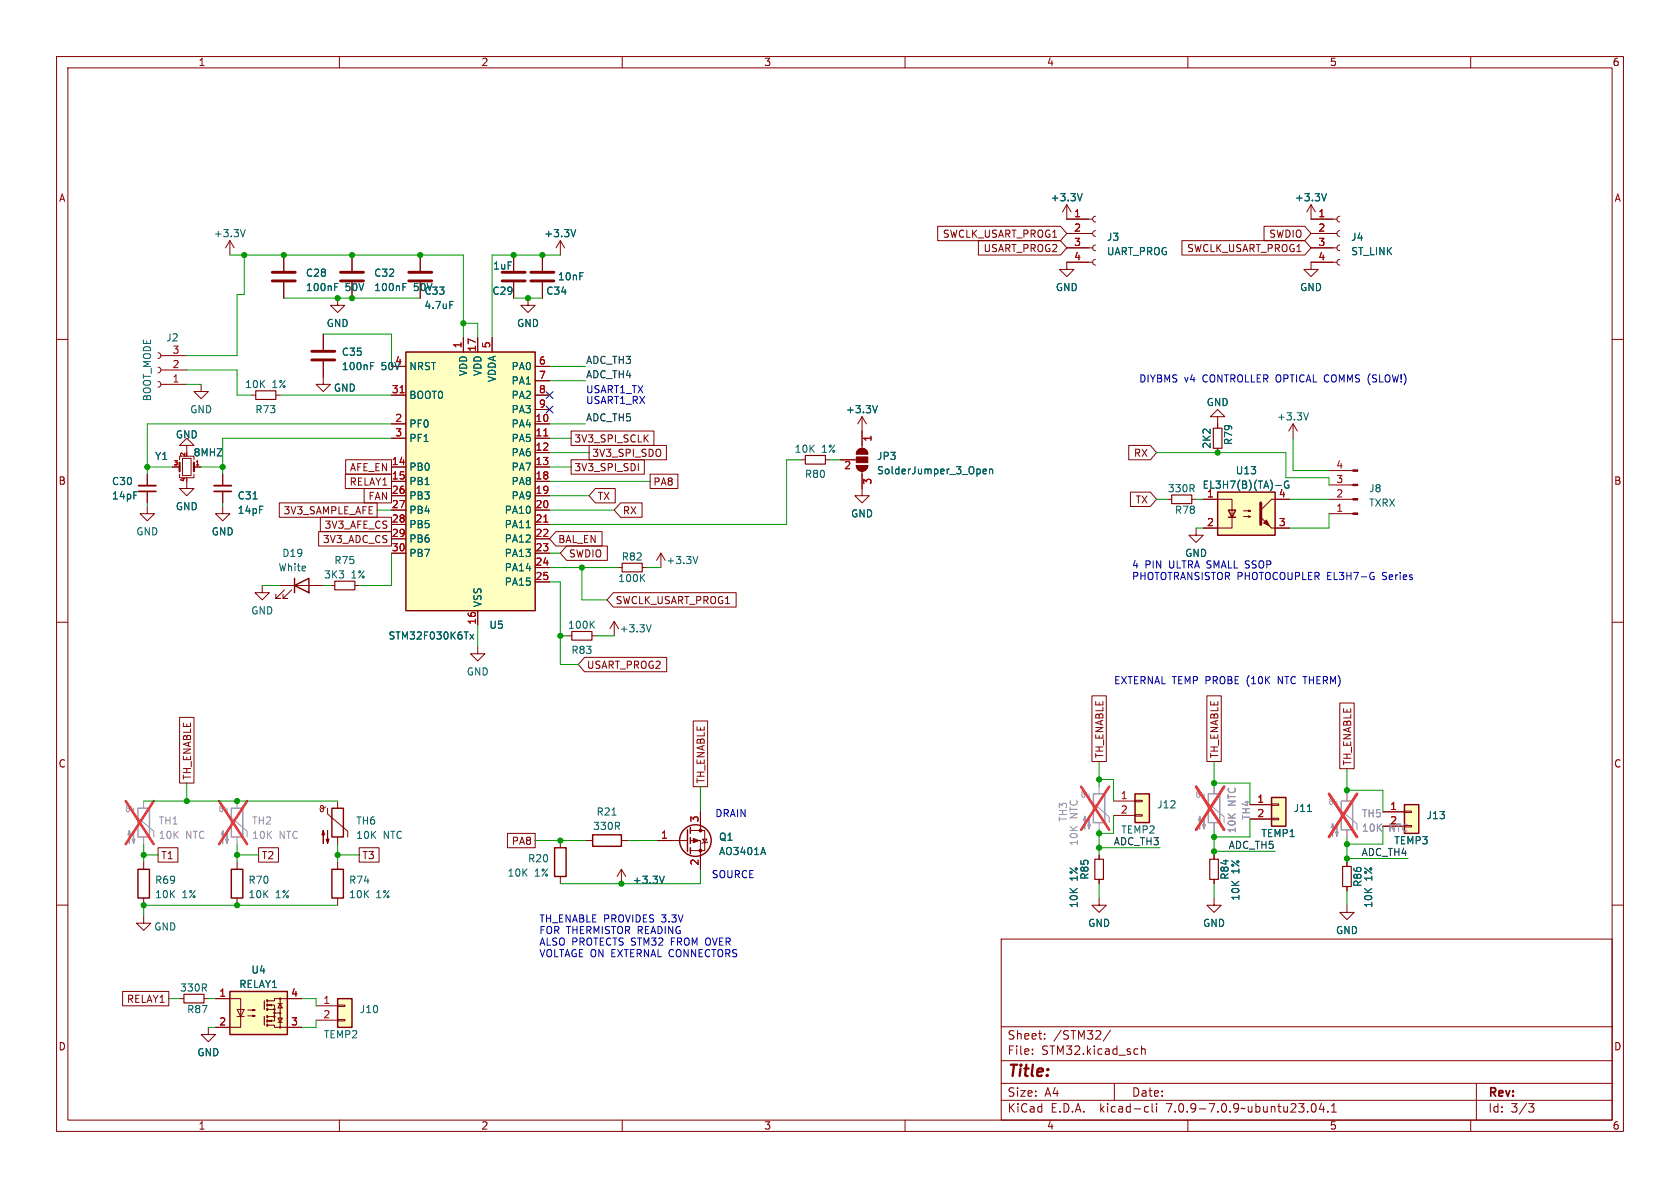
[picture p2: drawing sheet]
<svg xmlns="http://www.w3.org/2000/svg" width="297mm" height="210mm" viewBox="0 0 297 210" stroke-linecap="round" stroke-linejoin="round" font-family="sans-serif">
<g fill="none" stroke="#840000" stroke-width=".18">
<path d="M10 10h277v190h-277zM12 12h273v186h-273zM60 10v2M110 10v2M160 10v2M210 10v2M260 10v2M188.6 36.2v2.5h4.6M188.6 36.2l-.8 1.3M188.6 36.2l.8 1.3M193.7 38.2l-.4 .2-.1 .3 .1 .4 .4 .1M231.8 36.2v2.5h4.5"/>
<path d="M231.8 36.2l-.8 1.3M231.8 36.2l.7 1.3M236.9 38.2l-.4 .2-.2 .3 .2 .4 .4 .1M10 60h2M40.6 42.5l-.7 1.3M40.6 42.5v2.6M40.6 42.5l.8 1.3M50.2 45.1v2.8M50.2 49.9v2.8M57.1 59.1v2.7M59.7 52.7v1.3h1.3l-1.3 1.2-1.3-1.2h1.3M62.2 45.1v2.8"/>
<path d="M62.2 49.9v2.8M74.3 45.1v2.8M74.3 49.9v2.8M81.9 59.7v2.5M84.5 59.7v2.5M87 59.7v2.5M90.8 45.1v2.8M90.8 49.9v2.8M93.3 52.7v1.3h1.3l-1.3 1.2-1.2-1.2h1.2M95.9 45.1v2.8M95.9 49.9v2.8M99.1 42.5v2.6"/>
<path d="M99.1 42.5l-.8 1.3M99.1 42.5l.7 1.3M165.8 40h21.7l1.1 1.3-1.1 1.2h-21.7zM173 42.5h14.5l1.1 1.3-1.1 1.3h-14.5zM188.6 43.8h4.6M188.6 41.3h4.6M193.2 46.4h-4.6v1.2h1.3l-1.3 1.3-1.3-1.3h1.3M193.7 45.8l-.4 .2-.1 .3 .1 .4 .4 .2M193.7 43.3l-.4 .1-.1 .4 .1 .4 .4 .1M193.7 40.8l-.4 .1-.1 .4 .1 .3 .4 .2M208.9 42.5h21.8l1.1 1.3-1.1 1.3h-21.8zM223.5 40h7.2l1.1 1.3-1.1 1.2h-7.2z"/>
<path d="M231.8 43.8h4.5M231.8 41.3h4.5M236.3 46.4h-4.5v1.2h1.2l-1.2 1.3-1.3-1.3h1.3M236.9 45.8l-.4 .2-.2 .3 .2 .4 .4 .2M236.9 43.3l-.4 .1-.2 .4 .2 .4 .4 .1M236.9 40.8l-.4 .1-.2 .4 .2 .3 .4 .2M285 60h2M27.9 62.4l.4 .1 .1 .4-.1 .3-.4 .2M27.9 64.9l.4 .2 .1 .3-.1 .4-.4 .1M27.9 67.4l.4 .2 .1 .4-.1 .3-.4 .2M28.4 62.9h4.6M28.4 65.4h4.6"/>
<path d="M28.4 67.9h4.6M33 78.7h1.3l-1.3-1.2-1.3 1.2h1.3v1.3M35.6 67.9v1.3h1.2l-1.2 1.3-1.3-1.3h1.3M44.4 69.9h.8M48.8 69.9h.7M57.1 63.9v4h1.3l-1.3 1.3-1.2-1.3h1.2M69.2 69.9h2.6M69.2 74.9h2.6M69.2 77.5h2.6M69.2 64.8h2.6M94.6 69.9h2.6M94.6 74.9h2.6"/>
<path d="M94.6 77.5h2.6M94.6 64.8h2.6M94.6 67.3h2.6M94.6 72.4h2.6M101 76.2h14.6v2.5h-14.6zM104.1 78.7h13.7v2.6h-13.7zM151.7 79.5a1.02 1.02 0 0 1 1.1-.2 1.02 1.02 0 0 1 .6 1h-2zM152.4 73.7l-.8 1.2M152.4 73.7v5.5M152.4 73.7l.8 1.2M199.5 78.7h3.9l1.1 1.3-1.1 1.3h-3.9zM215.3 73.7h1.2l-1.2-1.3-1.3 1.3h1.3v2"/>
<path d="M215.3 79.2v.8M228.6 74.9l-.8 1.3M228.6 74.9v2.6M228.6 74.9l.8 1.3M26 89.5v1.3h1.3l-1.3 1.3-1.2-1.3h1.2M26 83.8v2.1M26 86.9v2M30.5 82.6h1.2M31.7 81.3v-.7h2.6v.7M31.7 83.8v.7h2.6v-.7M32.3 81h1.5v3.1h-1.5zM33 85.1v1.3h1.3l-1.3 1.2-1.3-1.2h1.3"/>
<path d="M34.3 82.6h1.3M39.4 89.5v1.3h1.2l-1.2 1.3-1.3-1.3h1.3M39.4 83.8v2.1M39.4 86.9v2M49.4 88.9h17.3v2.5h-17.3zM56.3 94h12.9v2.5h-12.9zM56.6 91.4h12.6v2.6h-12.6zM61 83.8h8.2v2.6h-8.2zM61.1 81.3h8.1v2.5h-8.1zM64.4 86.4h4.8v2.5h-4.8zM69.2 82.6h2.6M69.2 85.1h2.6"/>
<path d="M69.2 87.6h2.6M69.2 90.2h2.6M69.2 92.7h2.6M69.2 95.3h2.6M69.2 97.8h2.6M94.6 82.6h2.6M94.6 80h2.6M94.6 85.1h2.6M94.6 87.6h2.6M94.6 90.2h2.6M94.6 92.7h2.6M94.6 95.3h2.6"/>
<path d="M94.6 97.8h2.6M98.3 94h8.1v2.5h-8.1l-1.1-1.2zM100.2 96.5h7.2v2.6h-7.2l-1.1-1.3zM101 81.3h12.9v2.5h-12.9zM105.3 86.4h3.5v2.5h-3.5l-1.2-1.3zM109.7 88.9h3.8v2.5h-3.8l-1.1-1.2zM112.9 82v1.2M114.9 83.8h4.9v2.6h-4.9zM116.8 97.8l.8 1.3M116.8 97.8v2.5M116.8 97.8l-.7 1.3M141.6 81.3h.8"/>
<path d="M145.9 81.3h.8M148.6 81.3h2.8M151.4 82.3h2a1.02 1.02 0 0 1-1 1 1.02 1.02 0 0 1-1-1zM152.4 83.3v4.3h1.3l-1.3 1.3-1.3-1.3h1.3M199.8 87h3.6l1.1 1.3-1.1 1.2h-3.6zM206.4 88.3h.7M210.7 88.3h.8M211.5 93.3v1.3h1.2l-1.2 1.3-1.3-1.3h1.3M212.7 88.3h5.1v5h-5.1M219.8 91.3h1.3l-.4 .1v-.2l.4 .1M219.8 90.3h1.3l-.4 .1v-.2l.4 .1M224.8 93.3h3.2"/>
<path d="M228 88.3h-3.2l-1.9 1.9M234.9 88.3h4.3M234.9 83.2h4.3M234.9 85.7h4.3M234.9 90.8h4.3M10 110h2M46.4 103.5v1.3h1.2l-1.2 1.2-1.3-1.2h1.3M49.5 103.5h7.6M50.3 104.3l-1.5 1.5h.7h-.7v-.8M51.6 104.3l-1.6 1.5h.8h-.8v-.8M58.4 103.5h.8M62.7 103.5h.8"/>
<path d="M84.5 114.3v1.3h1.2l-1.2 1.2-1.3-1.2h1.3M84.5 108v2.5M94.6 100.3h2.6M94.6 102.9h2.6M100.3 112.4h.8M103.3 116.2h14.6v2.5h-14.6l-1.1-1.2zM104.6 112.4h.8M108.4 104.8h21.7v2.5h-21.7l-1.1-1.3zM108.6 109.9l.7 1.2M108.6 109.9v2.5M108.6 109.9l-.8 1.2M109.2 100.3h.8"/>
<path d="M113.5 100.3h.8M285 110h2M31.7 126.8h2.6v11.6h-2.6zM122.6 127.5h2.5v11.6h-2.5zM193 123h2.6v11.6h-2.6zM213.4 123h2.5v11.6h-2.5zM236.9 124.3h2.5v11.6h-2.5zM10 160h2M25.4 152.4v1.3M25.4 158.8v1.2M27.9 149.9h3.6v2.5h-3.6zM41.9 152.4v1.3"/>
<path d="M41.9 158.8v1.2M45.7 149.9h3.5v2.5h-3.5zM57.5 142.6l-.2 .2-.3 .1-.3-.1v-.3l.2-.1 .2 .1v.8l-.1 .2-.3-.1-.2-.4M57.9 142.9v1l3.6 3v1.1M59.7 141.6v1.3M59.7 148v1.2M59.7 152.4v1.3M59.7 158.8v1.2M63.5 149.9h3.5v2.5h-3.5zM89.7 147.3h4.9v2.6h-4.9zM99.1 148.6v1.3M99.1 154.9v1.3"/>
<path d="M103.5 148.6h1.3M109.9 148.6h1.2M109.9 153.7l-.8 1.2M109.9 153.7v2.5M109.9 153.7l.7 1.2M116.2 148.6h5.3M122 148.6h1.8v5.1M122 146.8h2.6v3.6h-2.6M123.8 143.5v3.3M124.2 148.3h.8l-.4 .7zM125.1 148.8l-.1 .2h-.8l-.1 .1M194.3 158.8v1.2h1.3l-1.3 1.3-1.3-1.3h1.3"/>
<path d="M194.3 151.1v.8M194.3 155.4v.8M196.8 141.6h3.9M196.8 144.1h3.9M200.7 144h1.2v.3h-1.2zM200.7 141.5h1.2v.2h-1.2zM214.6 158.8v1.2h1.3l-1.3 1.3-1.2-1.3h1.2M214.6 151.1v.8M214.6 155.4v.8M221 142.2h3.8M221 144.8h3.8M224.8 144.7h1.3v.2h-1.3z"/>
<path d="M224.8 142.1h1.3v.3h-1.3zM238.1 152.4v.8M238.1 156.7v.8M244.5 143.5h3.8M244.5 146.1h3.8M248.3 143.4h1.3v.2h-1.3zM285 160h2M21.7 175.3h8.1v2.5h-8.1zM25.4 161.9v1.3h1.3l-1.3 1.3-1.3-1.3h1.3M31.7 176.5h.8M36.1 176.5h.7M38.1 176.5h4.4v5.1h-4.4"/>
<path d="M41.9 178.4h1.3l-.7 1.3zM41.9 179.7h1.3M43.8 179.6h1.3l-.4 .1v-.2l.4 .1M43.8 178.6h1.3l-.4 .1v-.3l.4 .2M47.4 177.7h1.1v.7M47.4 178.4h1.1v1.3h-1.1M47.5 177.7l.5-.2v.3zM48.5 179.7v.8h-1.1M48.5 179.1h1M49.1 180h.8l-.4 .7zM49.1 177.4h.8M49.5 177.4l.4 .8h-.8z"/>
<path d="M49.5 176.5v5.1M53.3 176.5h-4.8v.4h-1.1M55.9 177.8h3.8M59.7 177.7h1.3v.2h-1.3zM177 166h108v32h-108zM238.1 160v1.3h1.3l-1.3 1.3-1.2-1.3h1.2M36.8 181.6v1.3h-1.2l1.2 1.3 1.3-1.3h-1.3M47.4 181.2h1.1v.4h4.8M47.5 180.5l.5-.2v.3zM49.1 180.7h.8M55.9 180.3h3.8M59.7 180.2h1.3v.3h-1.3z"/>
<path d="M60 198v2M110 198v2M160 198v2M177 194.5h108M177 191.5h108M177 187.5h108M177 181.5h108M182.5 186.3v.1M182.5 185.5v.1M184.7 183.6v.1M184.7 182.8v.1M196.3 182.1l-1.3 2"/>
<path d="M197 191.5v3M201.8 184.9v1.5M201.8 185.5l.2-.1 .4 .1 .1 .9M202.6 195.6l.4 .1M203 196.5l-.4 .1M203.7 195.1v1.3l.2 .2M204.5 195.1v.1M204.5 195.6v1M210 198v2M232 195.2l.2-.1a.81 .81 0 0 1 .6 .6 .81 .81 0 0 1-.3 .8l-.2 .1a.81 .81 0 0 1-.6-.6 .81 .81 0 0 1 .3-.8zM233.6 195l-.4 1.1h1M234 195.6v1"/>
<path d="M234.7 196.5v.1M235.4 196.6h.8M235.4 195.5l.4-.4v1.5M260 198v2M261 191.5v6.5M270.2 195.1h1l-.5 .6 .4 .1 .1 .5-.3 .3h-.4"/>
<circle cx="48.5" cy="179.1" r=".13"/>
<circle cx="48.5" cy="179.7" r=".13"/>
<circle cx="48.5" cy="178.4" r=".13"/>
<circle cx="49.5" cy="176.5" r=".13"/>
<circle cx="49.5" cy="179.1" r=".13"/>
<circle cx="49.5" cy="181.6" r=".13"/>
</g>
<g fill="none" stroke="#840000" stroke-width=".2">
<path d="M45.2 69.1h3.6v1.5h-3.6zM214.5 75.7h1.5v3.5h-1.5zM110 99.6h3.5v1.5h-3.5zM142.4 80.5h3.5v1.5h-3.5zM207.1 87.5h3.6v1.5h-3.6zM59.2 102.7h3.5v1.6h-3.5zM101.1 111.6h3.5v1.6h-3.5zM193.5 151.9h1.6v3.5h-1.6zM213.9 151.9h1.5v3.5h-1.5zM237.4 153.2h1.5v3.5h-1.5zM32.5 175.8h3.6v1.5h-3.6zM46.7 176.9v1.5"/>
<path d="M46.7 179.7v1.5"/>
</g>
<g fill="none" stroke="#840000" stroke-width=".25">
<path d="M71.8 62.2h22.8v45.8h-22.8zM215.3 87h10.1v7.6h-10.1zM217.2 90.2h1.2l-.6 1.2zM217.2 91.4h1.2M52.1 103.5l2.5-1.3v2.6zM52.1 102.2v2.6M24.4 153.7h2v5.1h-2zM40.9 153.7h2v5.1h-2zM58.7 142.9h2v5.1h-2zM58.7 153.7h2v5.1h-2zM98 149.9h2.1v5h-2.1zM104.8 147.6h5.1v2h-5.1z"/>
<path d="M121.5 146.7v3.8M122 146.3v1M122 148.1v1M122 149.9v1M200.7 140.3h2.5v5.1h-2.5zM224.8 141h2.5v5.1h-2.5zM248.3 142.2h2.5v5.1h-2.5zM40.6 175.3h10.2v7.6h-10.2zM59.7 176.5h2.5v5.1h-2.5z"/>
<circle cx="122.9" cy="148.6" r="2.79"/>
</g>
<g fill="none" stroke="#006464" stroke-width=".18">
<path d="M191.3 34.2l-.4 1.3M234.5 34.2l-.4 1.3M43.4 40.6l-.5 1.3M59.2 50.7h.4M59.2 50.1h.6M71.2 50.7h.5M71.2 50.1h.6M79.5 53.3h.6M101.8 40.6l-.4 1.3M65.5 64.7h.4M65.5 64.1h.6M155.1 71.7l-.4 1.3"/>
<path d="M231.3 73l-.4 1.2M44.7 88.2h.8M93 93.3h.8M123.4 98.4l-.5 1.2M173.8 83.3l.6-.1-.1-.2-.3-.1-.2 .2 .1 .6h.4M174.9 83l.2-.1 .3 .1 .1 .8M174.9 82.9v.9M225.5 85.8h1M227.6 85.8h.2v.4l-.3 .1M227.8 85.1a.63 .63 0 0 0-.8 .4 .63 .63 0 0 0 .3 .7M83.1 112.1l.6 .9M83.7 112.1l-.6 .9"/>
<path d="M104.5 110.3l.6 .8M105.1 109.8l-.7 .7M113.4 102.1l.6 .7M114 101.5l-.8 .8M115.1 110.4l-.4 1.3M108.2 144.1h.7M117.4 154.9l-.4 1.3M134.9 149.8l.4 1.3M231.1 143.5h.8"/>
</g>
<g fill="#840000" stroke="#840000" stroke-width=".18">
<path d="M151.7 79.5a1.02 1.02 0 0 1 1.1-.2 1.02 1.02 0 0 1 .6 1h-2z"/>
<path d="M151.4 80.8h2v1h-2z"/>
<path d="M151.4 82.3h2a1.02 1.02 0 0 1-1 1 1.02 1.02 0 0 1-1-1z"/>
<path d="M57.1 146.8l.3 .8h-.5l.2-.8v2.3z"/>
<path d="M57.9 146.8v2.3l-.2-.8h.5l-.3 .8z"/>
<path d="M222.9 91.4l1.9 1.9z"/>
<path d="M223.9 91.9l.5 1.1-1-.5z"/>
<path d="M239.2 83.1h.8v.2h-.8z"/>
<path d="M239.2 85.6h.8v.3h-.8z"/>
<path d="M239.2 88.1h.8v.3h-.8z"/>
<path d="M239.2 90.7h.8v.2h-.8z"/>
<path d="M122.6 148.2l1 .4-1 .4z"/>
<circle cx="123.8" cy="150.4" r=".25"/>
<circle cx="123.8" cy="146.8" r=".25"/>
</g>
<path d="M24.5 85.9h3.1M37.8 85.9h3.1" fill="none" stroke="#840000" stroke-width=".33"/>
<path d="M24.5 86.9h3.1M37.8 86.9h3.1" fill="none" stroke="#840000" stroke-width=".3"/>
<g fill="none" stroke="#840000" stroke-width=".51">
<path d="M48.1 48.1h4.1M48.1 49.7h4.1M60.2 48.1h4.1M60.2 49.7h4.1M72.3 48.1h4M72.3 49.7h4M88.8 48.1h4M88.8 49.7h4M93.9 48.1h4M93.9 49.7h4M55.1 62.1h4.1M55.1 63.6h4.1"/>
<path d="M222.9 88.9v3.8"/>
</g>
<path d="M31.7 81.8v1.5M34.3 81.8v1.5" fill="none" stroke="#840000" stroke-width=".38"/>
<g fill="#ffffc2" stroke="#ffffc2" stroke-width=".18">
<path d="M59.7 176.5h2.5v5.1h-2.5z"/>
<path d="M40.6 175.3h10.2v7.6h-10.2z"/>
<path d="M248.3 142.2h2.5v5.1h-2.5z"/>
<path d="M215.3 87h10.1v7.6h-10.1z"/>
<path d="M200.7 140.3h2.5v5.1h-2.5z"/>
<path d="M224.8 141h2.5v5.1h-2.5z"/>
<path d="M71.8 62.2h22.8v45.8h-22.8z"/>
</g>
<path d="M47.2 178.3v.3M47.2 177.5v.3M47.2 176.8v.2M47.2 179.6v.2M47.2 181.1v.3M47.2 180.3v.3" fill="none" stroke="#840000" stroke-width=".36"/>
<g fill="none" stroke="#9c9b98" stroke-width=".18">
<path d="M194.3 139.1v1.2M214.6 139.1v1.2M23.2 142.6l-.2 .2-.3 .1-.3-.1v-.3l.2-.1 .2 .1 .1 .8-.2 .2-.3-.1-.2-.4M23.6 142.9v1l3.6 3v1.1M25.4 141.6v1.3M25.4 148v1.2M39.8 142.6l-.3 .2-.3 .1-.3-.1v-.3l.3-.1 .2 .1v.8l-.2 .2-.3-.1-.2-.4M40.1 142.9v1l3.6 3v1.1M41.9 141.6v1.3M41.9 148v1.2M192.2 140.1l-.3 .2h-.3l-.3-.1v-.3l.3-.1 .2 .2v.8l-.2 .2-.3-.1-.2-.4M192.5 140.3v1.1l3.6 3v1"/>
<path d="M194.3 145.4v1.3M212.5 140.1l-.3 .2h-.3l-.3-.1v-.3l.3-.1 .2 .2v.8l-.2 .2-.2-.1-.2-.4M212.9 140.3v1.1l3.5 3v1M214.6 145.4v1.3M236 141.4l-.3 .2h-.3l-.3-.1v-.3l.3-.1 .2 .2v.7l-.2 .2h-.3l-.2-.5M236.3 141.6v1l3.6 3.1v1M238.1 140.3v1.3M238.1 146.7v1.3"/>
</g>
<path d="M24.4 142.9h2v5.1h-2zM40.9 142.9h2v5.1h-2zM193.3 140.3h2v5.1h-2zM213.6 140.3h2v5.1h-2zM237.1 141.6h2v5.1h-2z" fill="none" stroke="#9c9b98" stroke-width=".25"/>
<g fill="#9c9b98" stroke="#9c9b98" stroke-width=".18">
<path d="M235.6 145.5l.2 .8h-.5l.3-.8v2.3z"/>
<path d="M236.3 145.5v2.3l-.2-.7h.5l-.3 .7z"/>
<path d="M212.1 144.3l.2 .7h-.5l.3-.7v2.3z"/>
<path d="M212.9 144.3v2.3l-.3-.8h.5l-.2 .8z"/>
<path d="M191.8 144.3l.2 .7h-.5l.3-.7v2.3z"/>
<path d="M192.5 144.3v2.3l-.2-.8h.5l-.3 .8z"/>
<path d="M22.9 146.8l.2 .8h-.5l.3-.8v2.3z"/>
<path d="M23.6 146.8v2.3l-.2-.8h.5l-.3 .8z"/>
<path d="M39.4 146.8l.2 .8h-.5l.3-.8v2.3z"/>
<path d="M40.1 146.8v2.3l-.2-.8h.5l-.3 .8z"/>
</g>
<path d="M191.1 139.1l5 7.6M196.1 139.1l-5 7.6M211.5 139.1l4.9 7.6M216.4 139.1l-4.9 7.6M22.2 141.6l5 7.6M27.2 141.6l-5 7.6M38.7 141.6l5 7.6M43.7 141.6l-5 7.6M234.9 140.3l5 7.7M239.9 140.3l-5 7.7" fill="none" stroke="#eb3a3d" stroke-width=".46"/>
<path d="M70.7 69.4h.8M96.1 77.1h.8M96.1 92.3h.8" fill="none" stroke="#a90000" stroke-width=".18"/>
<path d="M242.6 101.2h.3M242.7 101.9h.2v.4l-.3 .2" fill="none" stroke="#0000c2" stroke-width=".18"/>
<g fill="none" stroke="#009600" stroke-width=".18">
<path d="M40.6 45.1h41.3v14.6M43.2 45.1v7h-1.3v10.8h-8.9M50.2 52.7h24.1M57.1 59.1h12.1v5.7M81.9 57.2h2.6v2.5M90.8 52.7h5.1M99.1 45.1h-12.1v14.6M33 67.9h2.6M33 65.4h8.9v4.5h2.5M49.5 69.9h19.7M69.2 74.9h-43.2v8.9M69.2 77.5h-29.8v6.3"/>
<path d="M97.2 64.8h6.3M97.2 67.3h6.3M97.2 74.9h6.3M97.2 77.5h3.8M228.6 77.5v5.7h6.3M26 82.6h4.5M26 88.9v.6M35.6 82.6h3.8M39.4 88.9v.6M66.7 90.2h2.5M69.2 97.8v5.7h-5.7M97.2 82.6h3.8"/>
<path d="M97.2 80h6.9M97.2 90.2h11.4M97.2 87.6h6.9M97.2 85.1h17.7M97.2 97.8h1.9M141.6 81.3h-2.5v11.4h-41.9M146.7 81.3h1.9M204.5 80h22.8v4.5h7.6v1.2M204.5 88.3h1.9M211.5 88.3h1.2M211.5 93.3h1.2M228 88.3h6.9"/>
<path d="M234.9 90.8v2.5h-6.9M46.4 103.5h3.1M57.1 103.5h1.3M84.5 110.5v3.8M97.2 100.3h12M97.2 102.9h1.9v14.6h3.1M99.1 112.4h1.2M102.9 100.3v5.7h4.4M105.4 112.4h3.2M114.3 100.3h2.5M33 138.4v3.2M123.8 139.1v4.4"/>
<path d="M194.3 134.6v4.5M194.3 137.8h2.5v3.8M214.6 138.4h6.4v3.8M214.6 134.6v4.5M238.1 135.9v4.4M238.1 139.7h6.4v3.8M25.4 149.2v3.2M25.4 141.6h34.3M25.4 151.1h2.5M41.9 149.2v3.2M41.9 151.1h3.8M59.7 149.2v3.2"/>
<path d="M59.7 151.1h3.8M94.6 148.6h8.9M111.1 148.6h5.1M123.8 153.7v2.5h-24.7M194.3 146.7v4.4M194.3 156.2v2.6M194.3 149.9h10.8M196.8 144.1v3.2h-2.5M214.6 146.7v4.4M214.6 156.2v2.6M214.6 150.5h10.8M221 144.8v3.2h-6.4"/>
<path d="M238.1 148v4.4M238.1 157.5v2.5M238.1 151.8h10.8M244.5 146.1v3.1h-6.4M29.8 176.5h1.9M36.8 176.5h1.3M53.3 176.5h2.6v1.3M59.7 160h-34.3v1.9M36.8 181.6h1.3M55.9 180.3v1.3h-2.6"/>
</g>
<path d="M96.5 69.2l1.3 1.3M96.5 71.8l1.3 1.2M97.8 69.2l-1.3 1.3M97.8 71.8l-1.3 1.2" fill="none" stroke="#000084" stroke-width=".18"/>
<g fill="#009600" stroke="#009600" stroke-width=".18">
<circle cx="74.3" cy="45.1" r=".46"/>
<circle cx="81.9" cy="57.2" r=".46"/>
<circle cx="93.3" cy="52.7" r=".46"/>
<circle cx="62.2" cy="45.1" r=".46"/>
<circle cx="62.2" cy="52.7" r=".46"/>
<circle cx="95.9" cy="45.1" r=".46"/>
<circle cx="90.8" cy="45.1" r=".46"/>
<circle cx="33" cy="141.6" r=".46"/>
<circle cx="41.9" cy="141.6" r=".46"/>
<circle cx="41.9" cy="151.1" r=".46"/>
<circle cx="25.4" cy="160" r=".46"/>
<circle cx="41.9" cy="160" r=".46"/>
<circle cx="25.4" cy="151.1" r=".46"/>
<circle cx="59.7" cy="151.1" r=".46"/>
<circle cx="43.2" cy="45.1" r=".46"/>
<circle cx="39.4" cy="82.6" r=".46"/>
<circle cx="50.2" cy="45.1" r=".46"/>
<circle cx="59.7" cy="52.7" r=".46"/>
<circle cx="99.1" cy="148.6" r=".46"/>
<circle cx="109.9" cy="156.2" r=".46"/>
<circle cx="99.1" cy="112.4" r=".46"/>
<circle cx="102.9" cy="100.3" r=".46"/>
<circle cx="26" cy="82.6" r=".46"/>
<circle cx="194.3" cy="147.3" r=".46"/>
<circle cx="214.6" cy="148" r=".46"/>
<circle cx="194.3" cy="137.8" r=".46"/>
<circle cx="214.6" cy="150.5" r=".46"/>
<circle cx="214.6" cy="138.4" r=".46"/>
<circle cx="194.3" cy="149.9" r=".46"/>
<circle cx="215.3" cy="80" r=".46"/>
<circle cx="238.1" cy="139.7" r=".46"/>
<circle cx="238.1" cy="151.8" r=".46"/>
<circle cx="238.1" cy="149.2" r=".46"/>
</g>
<text font-size="2.8" fill="#840000" x="178" y="190.9">Title:</text>
<g font-size="2.1" fill="#840000">
<text x="178" y="184">Sheet:</text>
<text x="186.2" y="184">/STM32/</text>
<text x="178" y="186.7">File:</text>
<text x="184.1" y="186.7">STM32.kicad_sch</text>
<text x="178" y="196.9">KiCad</text>
<text x="178" y="194.1">Size:</text>
<text x="184.7" y="194.1">A4</text>
<text x="185.7" y="196.9">E.D.A.</text>
<text x="194.6" y="196.9">kicad-cli</text>
<text x="200" y="194.1">Date:</text>
<text x="206.5" y="196.9">7.0.9-7.0.9~ubuntu23.04.1</text>
<text x="263" y="194.3">Rev:</text>
<text x="263" y="196.9">Id:</text>
<text x="267.1" y="196.9">3/3</text>
</g>
<g font-size="1.8" fill="#840000">
<text x="35" y="11.9">1</text>
<text x="85" y="11.9">2</text>
<text x="135" y="11.9">3</text>
<text x="185" y="11.9">4</text>
<text x="235" y="11.9">5</text>
<text x="285" y="11.9">6</text>
<text x="10.3" y="35.9">A</text>
<text x="285.3" y="35.9">A</text>
<text x="166.6" y="42.2">SWCLK_USART_PROG1</text>
<text x="173.8" y="44.8">USART_PROG2</text>
<text x="209.8" y="44.8">SWCLK_USART_PROG1</text>
<text x="224.3" y="42.2">SWDIO</text>
<text x="61.8" y="83.5">AFE_EN</text>
<text x="101.4" y="78.4">3V3_SPI_SCLK</text>
<text x="101.4" y="83.5">3V3_SPI_SDI</text>
<text x="104.6" y="81">3V3_SPI_SDO</text>
<text x="200.4" y="81">RX</text>
<text x="10.3" y="85.9">B</text>
<text x="61.7" y="86">RELAY1</text>
<text x="65" y="88.6">FAN</text>
<text x="105.6" y="88.6">TX</text>
<text x="115.4" y="86">PA8</text>
<text x="200.7" y="89.2">TX</text>
<text x="285.3" y="85.9">B</text>
<text x="50" y="91.1">3V3_SAMPLE_AFE</text>
<text x="57.3" y="93.7">3V3_AFE_CS</text>
<text x="110" y="91.1">RX</text>
<text x="57" y="96.2">3V3_ADC_CS</text>
<text x="98.6" y="96.2">BAL_EN</text>
<text x="100.5" y="98.7">SWDIO</text>
<text x="108.7" y="107">SWCLK_USART_PROG1</text>
<text x="103.7" y="118.4">USART_PROG2</text>
<text x="10.3" y="135.9">C</text>
<text x="34" y="138" transform="rotate(-90 34 138)">TH_ENABLE</text>
<text x="195.3" y="134.1" transform="rotate(-90 195.3 134.1)">TH_ENABLE</text>
<text x="215.6" y="134.1" transform="rotate(-90 215.6 134.1)">TH_ENABLE</text>
<text x="239.1" y="135.4" transform="rotate(-90 239.1 135.4)">TH_ENABLE</text>
<text x="285.3" y="135.9">C</text>
<text x="124.8" y="138.6" transform="rotate(-90 124.8 138.6)">TH_ENABLE</text>
<text x="90.4" y="149.5">PA8</text>
<text x="28.4" y="152.1">T1</text>
<text x="46.2" y="152.1">T2</text>
<text x="64" y="152.1">T3</text>
<text x="22.3" y="177.5">RELAY1</text>
<text x="10.3" y="185.9">D</text>
<text x="285.3" y="185.9">D</text>
<text x="35" y="199.9">1</text>
<text x="85" y="199.9">2</text>
<text x="135" y="199.9">3</text>
<text x="185" y="199.9">4</text>
<text x="235" y="199.9">5</text>
<text x="285" y="199.9">6</text>
</g>
<g font-size="1.8" fill="#006464">
<text x="185.7" y="35.8">+3.3V</text>
<text x="228.8" y="35.8">+3.3V</text>
<text x="37.7" y="42.1">+3.3V</text>
<text x="87.1" y="47.9">1uF</text>
<text x="96.1" y="42.1">+3.3V</text>
<text x="195.6" y="42.8">J3</text>
<text x="195.6" y="45.3">UART_PROG</text>
<text x="238.8" y="42.8">J4</text>
<text x="238.8" y="45.3">ST_LINK</text>
<text x="54" y="51.7">100nF</text>
<text x="54" y="49.1">C28</text>
<text x="61" y="51.7">50V</text>
<text x="66" y="51.7">100nF</text>
<text x="66" y="49.1">C32</text>
<text x="73.1" y="51.7">50V</text>
<text x="74.9" y="52.3">C33</text>
<text x="87" y="52.3">C29</text>
<text x="96.5" y="52.3">C34</text>
<text x="98.5" y="49.8">10nF</text>
<text x="186.6" y="51.7">GND</text>
<text x="229.7" y="51.7">GND</text>
<text x="57.7" y="58">GND</text>
<text x="74.9" y="54.8">4.7uF</text>
<text x="91.3" y="58">GND</text>
<text x="29.3" y="60.6">J2</text>
<text x="60.3" y="65.6">100nF</text>
<text x="60.3" y="63.1">C35</text>
<text x="67.4" y="65.6">50V</text>
<text x="69.8" y="64.5">4</text>
<text x="72.3" y="65.6">NRST</text>
<text x="90.3" y="65.6">PA0</text>
<text x="26.9" y="71" transform="rotate(-90 26.9 71)">BOOT_MODE</text>
<text x="43.2" y="68.8">10K</text>
<text x="48.1" y="68.8">1%</text>
<text x="58.9" y="69.4">GND</text>
<text x="72.3" y="70.7">BOOT0</text>
<text x="82.8" y="66.6" transform="rotate(-90 82.8 66.6)">VDD</text>
<text x="85.3" y="66.6" transform="rotate(-90 85.3 66.6)">VDD</text>
<text x="87.9" y="67.7" transform="rotate(-90 87.9 67.7)">VDDA</text>
<text x="90.3" y="68.2">PA1</text>
<text x="90.3" y="70.7">PA2</text>
<text x="213.2" y="72">GND</text>
<text x="31" y="77.7">GND</text>
<text x="33.5" y="73.3">GND</text>
<text x="45" y="73.3">R73</text>
<text x="72.3" y="75.8">PF0</text>
<text x="90.3" y="75.8">PA4</text>
<text x="90.3" y="73.3">PA3</text>
<text x="149.5" y="73.3">+3.3V</text>
<text x="225.7" y="74.5">+3.3V</text>
<text x="27.3" y="81.5">Y1</text>
<text x="34.1" y="80.9">8MHZ</text>
<text x="72.3" y="83.4">PB0</text>
<text x="72.3" y="78.3">PF1</text>
<text x="90.3" y="78.3">PA5</text>
<text x="90.3" y="80.9">PA6</text>
<text x="90.3" y="83.4">PA7</text>
<text x="140.4" y="80.2">10K</text>
<text x="145.2" y="80.2">1%</text>
<text x="154.9" y="81.5">JP3</text>
<text x="214.2" y="79.4" transform="rotate(-90 214.2 79.4)">2K2</text>
<text x="218" y="78.8" transform="rotate(-90 218 78.8)">R79</text>
<text x="19.7" y="86">C30</text>
<text x="19.7" y="88.5">14pF</text>
<text x="41.9" y="88.5">C31</text>
<text x="72.3" y="86">PB1</text>
<text x="72.3" y="88.5">PB3</text>
<text x="90.3" y="86">PA8</text>
<text x="90.3" y="88.5">PA9</text>
<text x="142.2" y="84.7">R80</text>
<text x="154.9" y="84">SolderJumper_3_Open</text>
<text x="206.4" y="87.2">330R</text>
<text x="212.5" y="86.6">EL3H7(B)(TA)-G</text>
<text x="218.4" y="84">U13</text>
<text x="241.9" y="87.2">J8</text>
<text x="241.9" y="89.8">TXRX</text>
<text x="24" y="94.8">GND</text>
<text x="31" y="90.4">GND</text>
<text x="37.3" y="94.8">GND</text>
<text x="41.9" y="91">14pF</text>
<text x="72.3" y="91">PB4</text>
<text x="72.3" y="93.6">PB5</text>
<text x="89.1" y="91">PA10</text>
<text x="89.1" y="93.6">PA11</text>
<text x="150.4" y="91.7">GND</text>
<text x="207.6" y="91">R78</text>
<text x="49.1" y="101.2">White</text>
<text x="49.8" y="98.7">D19</text>
<text x="59" y="99.9">R75</text>
<text x="72.3" y="96.1">PB6</text>
<text x="72.3" y="98.7">PB7</text>
<text x="89.1" y="96.1">PA12</text>
<text x="89.1" y="98.7">PA13</text>
<text x="89.1" y="101.2">PA14</text>
<text x="109.8" y="99.3">R82</text>
<text x="117.7" y="99.9">+3.3V</text>
<text x="209.4" y="98.7">GND</text>
<text x="57.2" y="102.5">3K3</text>
<text x="62.1" y="102.5">1%</text>
<text x="85.3" y="107.4" transform="rotate(-90 85.3 107.4)">VSS</text>
<text x="89.1" y="103.7">PA15</text>
<text x="109.2" y="103.1">100K</text>
<text x="44.3" y="108.8">GND</text>
<text x="68.6" y="113.3">STM32F030K6Tx</text>
<text x="86.4" y="111.4">U5</text>
<text x="100.3" y="111.4">100K</text>
<text x="109.5" y="112">+3.3V</text>
<text x="82.4" y="119.6">GND</text>
<text x="100.9" y="115.8">R83</text>
<text x="204.5" y="143.1">J12</text>
<text x="228.6" y="143.7">J11</text>
<text x="62.9" y="148.5">10K</text>
<text x="62.9" y="146">TH6</text>
<text x="67.7" y="148.5">NTC</text>
<text x="104.8" y="146.9">330R</text>
<text x="105.4" y="144.4">R21</text>
<text x="127" y="148.8">Q1</text>
<text x="222.9" y="148.2">TEMP1</text>
<text x="246.4" y="149.5">TEMP3</text>
<text x="252.1" y="145">J13</text>
<text x="89.6" y="155.2">10K</text>
<text x="93.3" y="152.6">R20</text>
<text x="94.5" y="155.2">1%</text>
<text x="127" y="151.4">AO3401A</text>
<text x="190.7" y="155.7" transform="rotate(-90 190.7 155.7)">1%</text>
<text x="192.6" y="155.6" transform="rotate(-90 192.6 155.6)">R85</text>
<text x="217.4" y="155.6" transform="rotate(-90 217.4 155.6)">R84</text>
<text x="219.3" y="154.5" transform="rotate(-90 219.3 154.5)">1%</text>
<text x="242.8" y="155.7" transform="rotate(-90 242.8 155.7)">1%</text>
<text x="27.3" y="159">10K</text>
<text x="27.3" y="156.4">R69</text>
<text x="32.2" y="159">1%</text>
<text x="43.8" y="159">10K</text>
<text x="43.8" y="156.4">R70</text>
<text x="48.7" y="159">1%</text>
<text x="61.6" y="159">10K</text>
<text x="61.6" y="156.4">R74</text>
<text x="66.5" y="159">1%</text>
<text x="111.8" y="156.4">+3.3V</text>
<text x="190.7" y="160.6" transform="rotate(-90 190.7 160.6)">10K</text>
<text x="219.3" y="159.3" transform="rotate(-90 219.3 159.3)">10K</text>
<text x="240.9" y="156.9" transform="rotate(-90 240.9 156.9)">R86</text>
<text x="242.8" y="160.6" transform="rotate(-90 242.8 160.6)">10K</text>
<text x="27.2" y="164.7">GND</text>
<text x="192.3" y="164.1">GND</text>
<text x="212.6" y="164.1">GND</text>
<text x="236.1" y="165.3">GND</text>
<text x="44.3" y="172.3">U4</text>
<text x="31.7" y="175.5">330R</text>
<text x="33" y="179.3">R87</text>
<text x="42.2" y="174.9">RELAY1</text>
<text x="63.5" y="179.3">J10</text>
<text x="57.2" y="183.7">TEMP2</text>
<text x="34.8" y="186.9">GND</text>
</g>
<g font-size="1.8" fill="#a90000">
<text x="189.8" y="38.5">1</text>
<text x="189.8" y="41">2</text>
<text x="233" y="38.5">1</text>
<text x="233" y="41">2</text>
<text x="189.8" y="43.6">3</text>
<text x="189.8" y="46.1">4</text>
<text x="233" y="43.6">3</text>
<text x="233" y="46.1">4</text>
<text x="30.4" y="65.2">2</text>
<text x="30.4" y="62.6">3</text>
<text x="81.7" y="61.7" transform="rotate(-90 81.7 61.7)">1</text>
<text x="84.2" y="62.3" transform="rotate(-90 84.2 62.3)">17</text>
<text x="86.7" y="61.7" transform="rotate(-90 86.7 61.7)">5</text>
<text x="95.2" y="64.5">6</text>
<text x="30.4" y="67.7">1</text>
<text x="69.2" y="69.6">31</text>
<text x="95.2" y="67.1">7</text>
<text x="95.2" y="69.6">8</text>
<text x="69.8" y="74.7">2</text>
<text x="69.8" y="77.2">3</text>
<text x="94.6" y="74.7">10</text>
<text x="94.6" y="77.2">11</text>
<text x="95.2" y="72.1">9</text>
<text x="69.2" y="82.3">14</text>
<text x="94.6" y="79.8">12</text>
<text x="94.6" y="82.3">13</text>
<text x="149.2" y="83.3">2</text>
<text x="154.4" y="78.2" transform="rotate(-90 154.4 78.2)">1</text>
<text x="236.1" y="82.9">4</text>
<text x="69.2" y="84.8">15</text>
<text x="69.2" y="87.4">26</text>
<text x="69.2" y="89.9">27</text>
<text x="94.6" y="84.8">18</text>
<text x="94.6" y="87.4">19</text>
<text x="94.6" y="89.9">20</text>
<text x="154.4" y="85.8" transform="rotate(-90 154.4 85.8)">3</text>
<text x="213.3" y="88">1</text>
<text x="226" y="88">4</text>
<text x="236.1" y="88">2</text>
<text x="236.1" y="85.5">3</text>
<text x="69.2" y="92.5">28</text>
<text x="69.2" y="95">29</text>
<text x="94.6" y="92.5">21</text>
<text x="94.6" y="95">22</text>
<text x="213.3" y="93.1">2</text>
<text x="226" y="93.1">3</text>
<text x="236.1" y="90.6">1</text>
<text x="69.2" y="97.5">30</text>
<text x="94.6" y="97.5">23</text>
<text x="94.6" y="100.1">24</text>
<text x="94.6" y="102.6">25</text>
<text x="84.2" y="110.5" transform="rotate(-90 84.2 110.5)">16</text>
<text x="198" y="141.4">1</text>
<text x="198" y="143.9">2</text>
<text x="222.2" y="142">1</text>
<text x="245.7" y="143.3">1</text>
<text x="116.8" y="148.3">1</text>
<text x="123.6" y="145.5" transform="rotate(-90 123.6 145.5)">3</text>
<text x="222.2" y="144.5">2</text>
<text x="245.7" y="145.8">2</text>
<text x="123.6" y="153.1" transform="rotate(-90 123.6 153.1)">2</text>
<text x="38.7" y="176.3">1</text>
<text x="51.4" y="176.3">4</text>
<text x="57.1" y="177.5">1</text>
<text x="38.7" y="181.4">2</text>
<text x="51.4" y="181.4">3</text>
<text x="57.1" y="180.1">2</text>
</g>
<g font-size="1.8" fill="#0f0f0f">
<text x="103.5" y="64.4">ADC_TH3</text>
<text x="103.5" y="67">ADC_TH4</text>
<text x="103.5" y="74.6">ADC_TH5</text>
<text x="196.8" y="149.5">ADC_TH3</text>
<text x="198.1" y="147.5">TEMP2</text>
<text x="217.1" y="150.1">ADC_TH5</text>
<text x="240.6" y="151.4">ADC_TH4</text>
</g>
<g font-size="1.8" fill="#0000c2">
<text x="103.5" y="69.6">USART1_TX</text>
<text x="103.5" y="71.5">USART1_RX</text>
<text x="201.3" y="67.7">DIYBMS</text>
<text x="209.4" y="67.7">v4</text>
<text x="212.7" y="67.7">CONTROLLER OPTICAL COMMS (SLOW!)</text>
<text x="200" y="100.6">4</text>
<text x="202.4" y="100.6">PIN</text>
<text x="206.8" y="100.6">ULTRA SMALL SSOP</text>
<text x="200" y="102.6">PHOTOTRANSISTOR PHOTOCOUPLER EL3H7-G</text>
<text x="244.7" y="102.6">Series</text>
<text x="196.8" y="121">EXTERNAL TEMP PROBE</text>
<text x="220.7" y="121">(10K</text>
<text x="226.4" y="121">NTC THERM)</text>
<text x="126.4" y="144.5">DRAIN</text>
<text x="125.7" y="155.3">SOURCE</text>
<text x="95.2" y="163.2">TH_ENABLE PROVIDES 3.3V</text>
<text x="95.2" y="165.2">FOR THERMISTOR READING</text>
<text x="95.2" y="167.3">ALSO PROTECTS STM32</text>
<text x="118.9" y="167.3">FROM OVER</text>
<text x="95.2" y="169.3">VOLTAGE ON EXTERNAL CONNECTORS</text>
</g>
<g font-size="1.8" fill="#939391">
<text x="218.7" y="142.5" transform="rotate(-90 218.7 142.5)">NTC</text>
<text x="27.9" y="148.5">10K</text>
<text x="27.9" y="146">TH1</text>
<text x="32.8" y="148.5">NTC</text>
<text x="44.5" y="148.5">10K</text>
<text x="44.5" y="146">TH2</text>
<text x="49.3" y="148.5">NTC</text>
<text x="188.8" y="145.4" transform="rotate(-90 188.8 145.4)">TH3</text>
<text x="190.7" y="149.6" transform="rotate(-90 190.7 149.6)">10K</text>
<text x="190.7" y="144.8" transform="rotate(-90 190.7 144.8)">NTC</text>
<text x="218.7" y="147.4" transform="rotate(-90 218.7 147.4)">10K</text>
<text x="221.2" y="145" transform="rotate(-90 221.2 145)">TH4</text>
<text x="240.7" y="147.2">10K</text>
<text x="240.7" y="144.7">TH5</text>
<text x="245.5" y="147.2">NTC</text>
</g>
<g font-size="1.1" fill="#a90000">
<text x="30.6" y="82.3">3</text>
<text x="32.8" y="80.8" transform="rotate(-90 32.8 80.8)">2</text>
<text x="34.4" y="82.3">1</text>
<text x="32.8" y="85.3" transform="rotate(-90 32.8 85.3)">4</text>
</g>
</svg>
